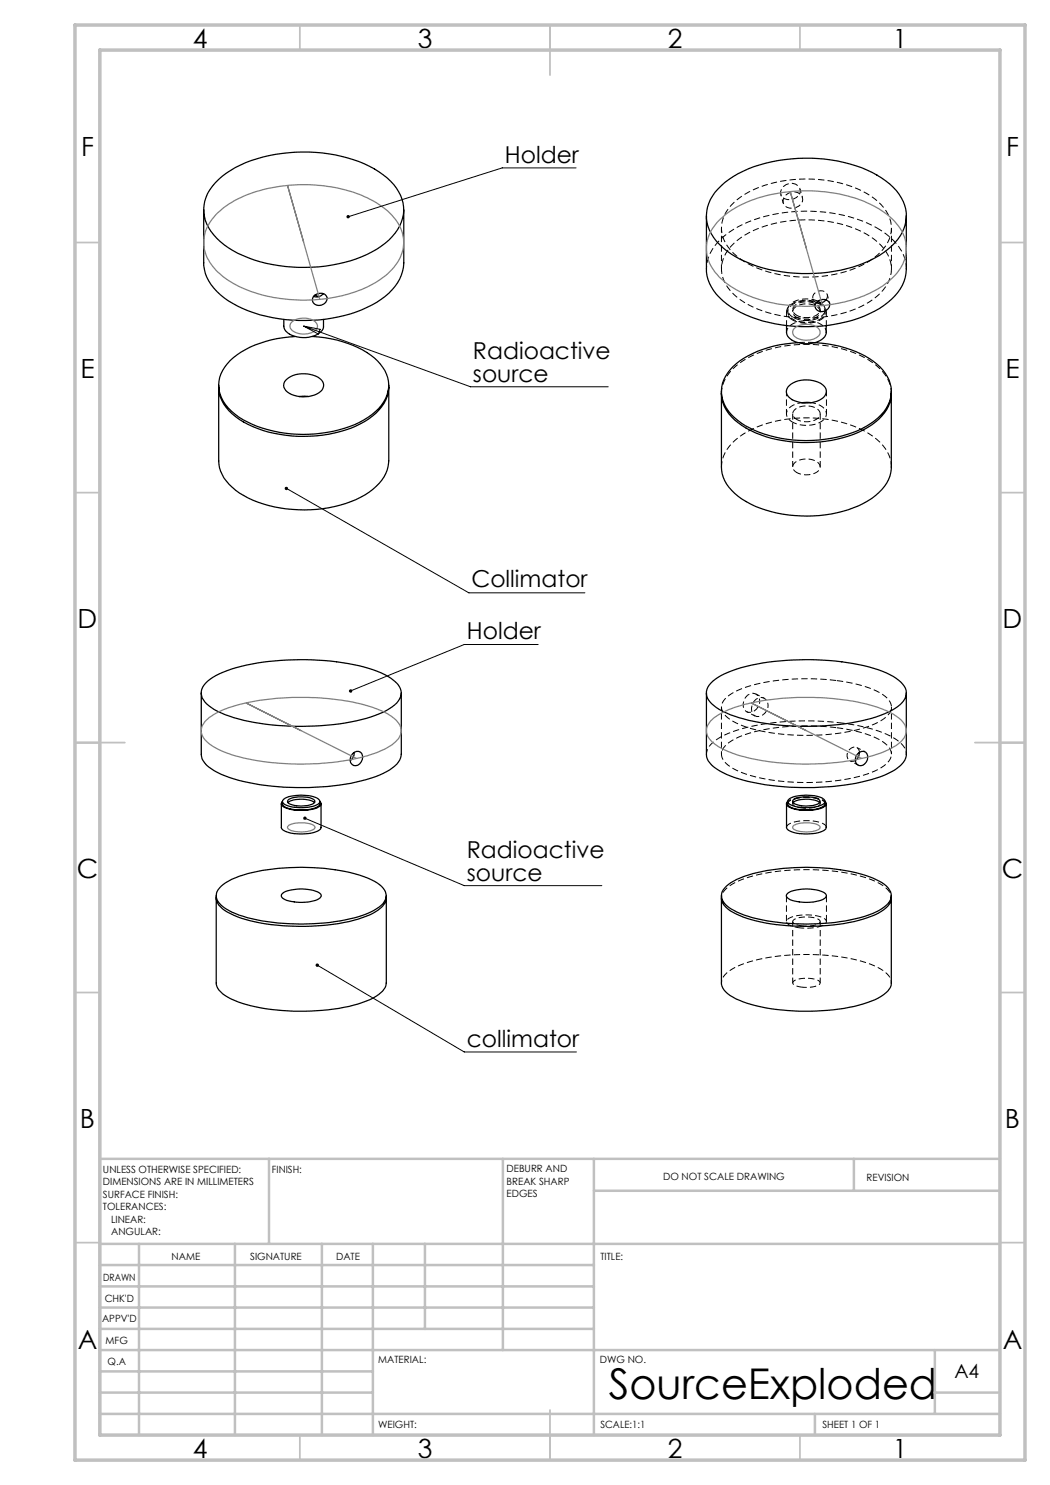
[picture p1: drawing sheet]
<svg xmlns="http://www.w3.org/2000/svg" width="210mm" height="297mm" viewBox="0 0 210 297" stroke-linecap="round" stroke-linejoin="round" font-family="sans-serif">
<g fill="none" stroke="#000" stroke-width=".25">
<path d="M43 36.6a21.7 21.7 0 0 1 13.4-5.9 29.4 29.4 0 0 1 19.4 3.7 9.5 9.5 0 0 1 5 7.8 9.4 9.4 0 0 1-4.6 7 28.5 28.5 0 0 1-17.8 4.2 24.8 24.8 0 0 1-14.3-5.1 8 8 0 0 1-3.1-8.1 8 8 0 0 1 2-3.6zM143.6 37.8a21.8 21.8 0 0 1 13.4-5.9 29.4 29.4 0 0 1 19.3 3.7 9.7 9.7 0 0 1 5 7 8.5 8.5 0 0 1-3.7 7.3 26 26 0 0 1-16 4.8 26.9 26.9 0 0 1-16.2-4.5 8.9 8.9 0 0 1-4.1-7.2 7.9 7.9 0 0 1 2.3-5.2zM40.7 41.9v10.7a9 9 0 0 0 4.1 7 27.4 27.4 0 0 0 17.6 4.5 24.7 24.7 0 0 0 15.4-5.5 8.5 8.5 0 0 0 3-6v-10.7M62.7 59.3a1.52 1.52 0 0 1 1.5-.7 1.52 1.52 0 0 1 1.2 1.1 1.54 1.54 0 0 1-1.3 1.4 1.54 1.54 0 0 1-1.6-1zM63 59l.6 .3M64.7 58.7a1.6 1.6 0 0 1-2 .6M141.3 43.2v10.6a9 9 0 0 0 4.1 7 27.4 27.4 0 0 0 17.5 4.5 25.6 25.6 0 0 0 14.7-4.8 8.5 8.5 0 0 0 3.7-6.7v-10.6M165.2 60a1.63 1.63 0 0 1-1.9 .5M43.7 77v15.2a7.7 7.7 0 0 0 3.4 5.8 24.1 24.1 0 0 0 16.2 3.9 20.4 20.4 0 0 0 11.9-4.6 7.1 7.1 0 0 0 2.6-5.1v-15.2M43.7 77.5a7.9 7.9 0 0 0 4.2 6.4 26.1 26.1 0 0 0 19 2.7 15.1 15.1 0 0 0 9.9-5.9 6.5 6.5 0 0 0 1-3.2M56.8 63.9v1.3a2.44 2.44 0 0 0 2.1 2 5.2 5.2 0 0 0 5.7-1.4l.1-1.9M57.4 75.8a5.7 5.7 0 0 1 6.9 .2 1.72 1.72 0 0 1-.9 2.8 5.9 5.9 0 0 1-6.2-.7 1.48 1.48 0 0 1 .2-2.3z"/>
<path d="M59 67.3a22 22 0 0 0-12.3 4.2 6.8 6.8 0 0 0-2.6 7.4 10.8 10.8 0 0 0 6.3 5.9 26.7 26.7 0 0 0 22.4-.8 8.5 8.5 0 0 0 5-7.1 8.4 8.4 0 0 0-4.5-6.4 23.1 23.1 0 0 0-10.9-3.2M59.8 79.3h1.9M144.3 78.3v15.1a7.9 7.9 0 0 0 4.1 6.4 25.9 25.9 0 0 0 17.9 3 17 17 0 0 0 10.6-5.5 6.2 6.2 0 0 0 1.4-3.9v-15.1M144.3 78.7a7.9 7.9 0 0 0 4.1 6.4 26 26 0 0 0 19 2.7 16.4 16.4 0 0 0 9.5-5.2 6.2 6.2 0 0 0 1.4-3.9M157.3 65.1v1.4a2.44 2.44 0 0 0 2.1 2 5 5 0 0 0 5.7-1.4l.1-.4v-1.6M157.9 77.1a5.7 5.7 0 0 1 6.9 .1 1.71 1.71 0 0 1-.9 2.8 5.8 5.8 0 0 1-6.2-.6 1.48 1.48 0 0 1 .2-2.3zM159.6 68.5a22 22 0 0 0-12.4 4.2 6.8 6.8 0 0 0-2.6 7.5 10.9 10.9 0 0 0 6.3 5.9 26.8 26.8 0 0 0 22.5-.9 8.4 8.4 0 0 0 4.9-7 8.2 8.2 0 0 0-4.4-6.5 23.1 23.1 0 0 0-10.9-3.2M163.2 60.5a1.49 1.49 0 0 1 1.5-.7 1.49 1.49 0 0 1 1.2 1.1 1.52 1.52 0 0 1-1.2 1.4 1.52 1.52 0 0 1-1.7-1zM163.5 60.3l.6 .3M160.3 80.5h1.9M40.3 138.6v12.2a3.7 3.7 0 0 0 2 3 26 26 0 0 0 10.9 3.3 49.5 49.5 0 0 0 22.6-2.1 8.2 8.2 0 0 0 4.1-3l.4-1.2v-12.2M41.5 136.2a21.5 21.5 0 0 1 9.9-3.6 53.5 53.5 0 0 1 23.2 1.3 9 9 0 0 1 5.4 3.8 3 3 0 0 1-1.5 3.7 24.6 24.6 0 0 1-10.6 3.4 54.5 54.5 0 0 1-21.1-1.3 12.7 12.7 0 0 1-5.8-3.1 2.7 2.7 0 0 1 .5-4.2z"/>
<path d="M141.3 138.6v12.2a3.5 3.5 0 0 0 2 3 26.4 26.4 0 0 0 10.9 3.3 49.5 49.5 0 0 0 22.7-2.1 7.5 7.5 0 0 0 4.3-3.4l.1-.4v-12.6M142.2 136.6a15.8 15.8 0 0 1 8.1-3.6 53.2 53.2 0 0 1 25.3 .9 9 9 0 0 1 5.5 3.8 2.83 2.83 0 0 1-1.1 3.3 21.5 21.5 0 0 1-9.9 3.6 54.2 54.2 0 0 1-22.3-1.1 12.7 12.7 0 0 1-5.8-3.1 2.6 2.6 0 0 1 .2-3.8zM56.6 160a6.1 6.1 0 0 1 4.7-.9 3.2 3.2 0 0 1 2.7 1.1v.1a2.79 2.79 0 0 1-2.4 1.2 7.5 7.5 0 0 1-4.9-.8 .45 .45 0 0 1-.1-.7zM57.6 160a6.1 6.1 0 0 1 5.1-.1l.3 .3a.99 .99 0 0 1-1.1 .8 5.4 5.4 0 0 1-4.4-.5zM70.5 150.7a1.13 1.13 0 0 1 1.5-.3 1.13 1.13 0 0 1 .5 1.5 1.28 1.28 0 0 1-1 1.1 1.28 1.28 0 0 1-1.4-.5 1.74 1.74 0 0 1 .4-1.8zM70.8 150.5a1.68 1.68 0 0 1-.8 1.6M157.7 160a6.1 6.1 0 0 1 4.6-.9 3.2 3.2 0 0 1 2.7 1.1v.1a2.79 2.79 0 0 1-2.4 1.2 7.5 7.5 0 0 1-4.9-.8 .45 .45 0 0 1 0-.7zM158.6 160a6.2 6.2 0 0 1 5.2-.1l.2 .4a2.57 2.57 0 0 1-2.3 .9 4.4 4.4 0 0 1-3.1-.7zM171.6 150.7a1.13 1.13 0 0 1 1.5-.3 1.13 1.13 0 0 1 .4 1.5 1.28 1.28 0 0 1-.9 1.1 1.28 1.28 0 0 1-1.4-.5 1.74 1.74 0 0 1 .4-1.8zM171.9 150.5a1.94 1.94 0 0 1-.8 1.6M43.3 179.1v17.5a3.6 3.6 0 0 0 2.2 2.8 31.4 31.4 0 0 0 14.4 2.8 34.1 34.1 0 0 0 14.7-2.6 4.1 4.1 0 0 0 2.7-3v-17.5M43.3 179.6a3.5 3.5 0 0 0 2.2 2.9 31.4 31.4 0 0 0 14.4 2.8 34.1 34.1 0 0 0 14.7-2.6 4.1 4.1 0 0 0 2.7-3.1"/>
<path d="M44.2 177.2a18.1 18.1 0 0 1 9.3-3.2 43.8 43.8 0 0 1 19.2 1.3 7.2 7.2 0 0 1 4.4 3.1 2.56 2.56 0 0 1-1.3 3 19.1 19.1 0 0 1-8.8 2.9 44.6 44.6 0 0 1-19.2-1.3 7.7 7.7 0 0 1-4.4-3.1l-.1-.4a2.36 2.36 0 0 1 .9-2.3zM56.3 160.8v4.8a3 3 0 0 0 2.5 1.1 7 7 0 0 0 5.3-.9l.1-5M56.5 160.3v.5a2 2 0 0 0 1.9 1.1 7.6 7.6 0 0 0 5.4-.8l.2-.3v-.5l.1 .2a.81 .81 0 0 1-.7 1.1 9.3 9.3 0 0 1-6.9-.4 .57 .57 0 0 1 0-.9zM56.5 178.7a7.7 7.7 0 0 1 5.2-.8 3 3 0 0 1 2.5 1.2v.1a3.2 3.2 0 0 1-2.6 1.2 8.7 8.7 0 0 1-5.1-.8l-.2-.2a.54 .54 0 0 1 .2-.7zM57.6 160.5a5.6 5.6 0 0 1 5.3 0M144.3 179.1v17.5a3.6 3.6 0 0 0 2.3 2.8 31.4 31.4 0 0 0 14.3 2.8 34.1 34.1 0 0 0 14.7-2.6 4 4 0 0 0 2.7-3v-17.5M144.3 179.6a3.5 3.5 0 0 0 2.3 2.9 31.4 31.4 0 0 0 14.3 2.8 34.1 34.1 0 0 0 14.7-2.6 3.9 3.9 0 0 0 2.7-3.1M145.3 177.2a18.1 18.1 0 0 1 9.2-3.2 43.8 43.8 0 0 1 19.2 1.3 7.2 7.2 0 0 1 4.4 3.1 2.53 2.53 0 0 1-1.3 3 19.1 19.1 0 0 1-8.8 2.9 44.6 44.6 0 0 1-19.2-1.3 7.4 7.4 0 0 1-4.4-3.1l-.1-.4a2.36 2.36 0 0 1 1-2.3zM157.3 160.8v4.7a2.16 2.16 0 0 0 2 1.1 8.6 8.6 0 0 0 5.7-.7l.2-.3v-4.8M157.5 160.3v.5a2 2 0 0 0 2 1.1 7.6 7.6 0 0 0 5.3-.8l.2-.3v-.5l.2 .2a.81 .81 0 0 1-.7 1.1 9.3 9.3 0 0 1-6.9-.4 .57 .57 0 0 1-.1-.9zM157.5 178.7a8.4 8.4 0 0 1 7.5 0 .61 .61 0 0 1 .3 .6 .61 .61 0 0 1-.5 .5 9 9 0 0 1-7 0l-.3-.2a.54 .54 0 0 1 0-.9zM158.6 160.5a5.6 5.6 0 0 1 5.3 0"/>
</g>
<path d="M175.4 45.6a10.5 10.5 0 0 1 5.9 7.6v.6M163 60.3a5.6 5.6 0 0 0-5.4 1.1 1.66 1.66 0 0 0 .9 2.6M158.5 82.8v10.6M164 93.4v-10.6" fill="none" stroke="#000" stroke-width=".2" stroke-dasharray="1.3 .6" stroke-dashoffset=".1" stroke-linecap="butt"/>
<path d="M160.1 38.2a2 2 0 0 0-2.1-1.6 2 2 0 0 0-1.9 1.8 1.72 1.72 0 0 0 2.6 1.4 1.81 1.81 0 0 0 1.4-1.6M160.5 39.9a2 2 0 0 0-2-1.6 2 2 0 0 0-1.9 1.8 1.71 1.71 0 0 0 2.6 1.4 1.8 1.8 0 0 0 1.3-1.6M141.3 53.8a9 9 0 0 1 4.5-7.3 29.2 29.2 0 0 1 19.1-4.1 27.3 27.3 0 0 1 10.5 3.2M158.6 63.9a5.5 5.5 0 0 0 6-.6 1.56 1.56 0 0 0-.7-2.5 5.5 5.5 0 0 0-6 .6 1.56 1.56 0 0 0 .7 2.5M163.3 60.5a1.15 1.15 0 0 1-.8-1.2 1.15 1.15 0 0 1 1-1 1.31 1.31 0 0 1 2 .9M144.3 141.4v9.4M152 140.2a1.5 1.5 0 0 0-1.2-1.5 1.5 1.5 0 0 0-1.7 .8 1.83 1.83 0 0 0 .6 3 2.24 2.24 0 0 0 2.3-2.3M153.6 141.1a1.51 1.51 0 0 0-1.1-1.6 1.51 1.51 0 0 0-1.7 .8 1.83 1.83 0 0 0 .5 3 2.24 2.24 0 0 0 2.3-2.2M168.4 144.6a26.5 26.5 0 0 1 10.9 3.3 3.7 3.7 0 0 1 2 2.9M178.3 150.8v-9.4" fill="none" stroke="#000" stroke-width=".2" stroke-dasharray="1.3 .6" stroke-dashoffset=".7" stroke-linecap="butt"/>
<path d="M173.3 38.7a8.6 8.6 0 0 1 5 7 8.2 8.2 0 0 1-4.4 6.5 26.5 26.5 0 0 1-21.2 1.9 12.8 12.8 0 0 1-7.9-6.1 6.4 6.4 0 0 1 2-7.5 21.7 21.7 0 0 1 14.3-4.7 24.9 24.9 0 0 1 12.2 2.9M173.3 46.8a8.6 8.6 0 0 1 5 7.1 8.2 8.2 0 0 1-4.4 6.4 26.5 26.5 0 0 1-21.2 1.9 12.8 12.8 0 0 1-7.9-6.1 6.4 6.4 0 0 1 2-7.5 21.7 21.7 0 0 1 14.3-4.6 24.9 24.9 0 0 1 12.2 2.8" fill="none" stroke="#000" stroke-width=".2" stroke-dasharray="1.3 .6" stroke-dashoffset=".6" stroke-linecap="butt"/>
<path d="M144.3 45.6v8.2M165.5 59.2l-.3 .8M178.3 53.8v-8.2M159.3 63.1a3.9 3.9 0 0 0 4.5-.6 1.37 1.37 0 0 0-1.2-1.9 3.6 3.6 0 0 0-3.9 .9 1.18 1.18 0 0 0 .6 1.6M159.3 63.5a3.9 3.9 0 0 0 4.5-.6 1.37 1.37 0 0 0-1.2-1.9 3.6 3.6 0 0 0-3.9 .9 1.18 1.18 0 0 0 .6 1.6M165.3 66.4a2.45 2.45 0 0 0-2.2-2 5.6 5.6 0 0 0-5.5 1.1l-.3 .9M159.3 83.9a1.2 1.2 0 0 1-.8-1.2 1.2 1.2 0 0 1 .9-1.1 3.9 3.9 0 0 1 4.5 .6 1.43 1.43 0 0 1-1.4 2l-1.4 .2-.9-.2-.9-.3M159.3 94.5a3.9 3.9 0 0 0 4.5-.5 1.37 1.37 0 0 0-1.2-2 3.6 3.6 0 0 0-3.9 .9 1.18 1.18 0 0 0 .6 1.6M160.4 80.5a3.5 3.5 0 0 0-3.1 2 1.86 1.86 0 0 0 1.2 1.9M158.6 160.5v.4l.3 .3 1.4 .4M160.3 161.6a4.9 4.9 0 0 0 3.7-.6l-.1-.5" fill="none" stroke="#000" stroke-width=".2" stroke-dasharray="1.3 .6" stroke-dashoffset=".4" stroke-linecap="butt"/>
<path d="M158.6 63.5a5.5 5.5 0 0 0 6-.6 1.5 1.5 0 0 0-.4-2.3M163 68.5h-3.4M163.6 60.2a5.5 5.5 0 0 0-5.7 .8 1.56 1.56 0 0 0 .7 2.5M167.3 136.1a20.7 20.7 0 0 1 9.7 3.2 2.43 2.43 0 0 1 .2 4.1 19.3 19.3 0 0 1-9.4 3.3 43.7 43.7 0 0 1-19.2-1.5 7 7 0 0 1-4.2-3.1 2.67 2.67 0 0 1 1.4-3 23.6 23.6 0 0 1 11.2-3.2 49.8 49.8 0 0 1 10.3 .2M167.3 145.5a20.7 20.7 0 0 1 9.7 3.2 2.43 2.43 0 0 1 .2 4.1 19.3 19.3 0 0 1-9.4 3.3 43.7 43.7 0 0 1-19.2-1.5 7 7 0 0 1-4.2-3.1 2.67 2.67 0 0 1 1.4-3 23.6 23.6 0 0 1 11.2-3.1 49.8 49.8 0 0 1 10.3 .1M157.3 179.1v5.2M165.3 184.3v-5.2" fill="none" stroke="#000" stroke-width=".2" stroke-dasharray="1.3 .6" stroke-dashoffset="-.1" stroke-linecap="butt"/>
<path d="M157.3 62.4v2.7M158.5 64a5.7 5.7 0 0 0 6.4-.7 1.73 1.73 0 0 0-1-2.7M165.3 65.1v-2.7M178.3 78.7a7.7 7.7 0 0 0-3.8-6.2 25.4 25.4 0 0 0-18.8-3.1 16.1 16.1 0 0 0-10.3 5.7 6.3 6.3 0 0 0-1.1 3.6M178.3 93.4a7.7 7.7 0 0 0-3.8-6.2 25.4 25.4 0 0 0-18.8-3.1 16.1 16.1 0 0 0-10.3 5.7 6.3 6.3 0 0 0-1.1 3.6M141.3 150.8a4 4 0 0 1 2.3-3.1 31.8 31.8 0 0 1 13.6-3.4 58.6 58.6 0 0 1 11.2 .3M171.1 152.1a1.16 1.16 0 0 1-1.5-.3 1.16 1.16 0 0 1 0-1.5 1.18 1.18 0 0 1 1.1-.9 1.18 1.18 0 0 1 1.2 .9v.2M158.5 184.3v12.3M160.3 185.2l-1.1-.3a.58 .58 0 0 1-.7-.5 .58 .58 0 0 1 .6-.7 6 6 0 0 1 4.8 .4 .61 .61 0 0 1-.6 .8l-1.1 .3h-1.9M160.3 197.4a4.9 4.9 0 0 0 3.7-.6 .67 .67 0 0 0-.8-.9 6 6 0 0 0-4.5 .4 .56 .56 0 0 0-.1 .6 .56 .56 0 0 0 .6 .3l1.1 .2M164 196.6v-12.3" fill="none" stroke="#000" stroke-width=".2" stroke-dasharray="1.3 .6" stroke-dashoffset=".2" stroke-linecap="butt"/>
<path d="M157.3 78.3v4.5M158.5 84.4a5.8 5.8 0 0 0 6.5-.7 1.67 1.67 0 0 0-.9-2.6l-1.9-.6M165.3 82.8v-4.5M165 160.7a2.24 2.24 0 0 0-2.1-1.1 7.1 7.1 0 0 0-5.2 .8l-.2 .3M159.9 185.6a8.3 8.3 0 0 0 5.1-.8 .62 .62 0 0 0 .3-.6 .62 .62 0 0 0-.5-.5 8.8 8.8 0 0 0-7.3 .1 .62 .62 0 0 0-.2 .7 .62 .62 0 0 0 .5 .4l.6 .3 1.5 .4" fill="none" stroke="#000" stroke-width=".2" stroke-dasharray="1.3 .6" stroke-dashoffset=".3" stroke-linecap="butt"/>
<path d="M156.2 38.9l.4 1.7M160.5 39.5l-.5-1.7M162.6 59.8l.5 1.7M165.9 60.7l-.4-1.8M152.8 139.6l-1.7-.8M149.4 142.4l1.6 .8M170 152.2l1.7 .8M173 150.3l-1.6-.8" fill="none" stroke="#000" stroke-width=".2" stroke-dasharray="1.3 .6" stroke-dashoffset=".9" stroke-linecap="butt"/>
<path d="M157.5 61.9v.5M158.5 61.9v.5M164 62.4v-.5M165 62.4v-.5M158.5 160.3v.4M164 160.7v-.4M165.3 165.5a2.1 2.1 0 0 0-2.1-1.2 8.4 8.4 0 0 0-5.6 .7l-.3 .5" fill="none" stroke="#000" stroke-width=".2" stroke-dasharray="1.3 .6" stroke-linecap="butt"/>
<path d="M165 160.3a8.4 8.4 0 0 0-7.5 0" fill="none" stroke="#000" stroke-width=".2" stroke-dasharray="1.3 .6" stroke-dashoffset=".5" stroke-linecap="butt"/>
<path d="M178.3 179.6a3.7 3.7 0 0 0-2.3-2.9 31.6 31.6 0 0 0-14.4-2.8 34.7 34.7 0 0 0-14.7 2.7 4 4 0 0 0-2.6 3M178.3 196.6a3.7 3.7 0 0 0-2.3-2.9 31.6 31.6 0 0 0-14.4-2.8 34.7 34.7 0 0 0-14.7 2.6 4 4 0 0 0-2.6 3.1" fill="none" stroke="#000" stroke-width=".2" stroke-dasharray="1.3 .6" stroke-dashoffset=".8" stroke-linecap="butt"/>
<path d="M43.6 42.5a23.3 23.3 0 0 1 13.7-5.4 29 29 0 0 1 18.8 4 9.1 9.1 0 0 1 4.6 7.8 9.8 9.8 0 0 1-5.1 7.3 29.7 29.7 0 0 1-19 3.6 22.8 22.8 0 0 1-13.4-5.7 7.6 7.6 0 0 1 .1-11.3zM60.7 48.5l-3.2-11.4 6.5 22.8M144.1 43.7a23.3 23.3 0 0 1 13.8-5.4 29 29 0 0 1 18.7 4 9.1 9.1 0 0 1 4.7 7.8 9.8 9.8 0 0 1-5.2 7.3 29.7 29.7 0 0 1-19 3.6 22.8 22.8 0 0 1-13.3-5.7 7.6 7.6 0 0 1 0-11.2zM161.3 49.7l-3.3-11.4 6.5 22.8M58.3 64.4a3.9 3.9 0 0 1 5 .2 1.34 1.34 0 0 1-1.1 2 3.6 3.6 0 0 1-4.1-1 1.06 1.06 0 0 1 .2-1.2zM158.9 65.6a3.9 3.9 0 0 1 4.9 .3l.2 .2a1.43 1.43 0 0 1-1.2 1.7 3.6 3.6 0 0 1-4.2-1 1.06 1.06 0 0 1 .3-1.2zM41.2 144.1a16.8 16.8 0 0 1 8.4-3.6 53.5 53.5 0 0 1 25 1 9.9 9.9 0 0 1 5.4 3.5 2.84 2.84 0 0 1-1.1 3.6 21.8 21.8 0 0 1-10.2 3.6 52 52 0 0 1-23.3-1.6 8.9 8.9 0 0 1-4.9-3.4 2.58 2.58 0 0 1 .7-3.1zM60.3 146.2l-11.1-5.6 22.1 11.1M142.2 144.1a17.1 17.1 0 0 1 8.4-3.6 53.5 53.5 0 0 1 25 1 9.9 9.9 0 0 1 5.4 3.5 3.1 3.1 0 0 1-1.6 4 26.8 26.8 0 0 1-11.4 3.4 51 51 0 0 1-21.5-1.8 9.2 9.2 0 0 1-5-3.4 2.58 2.58 0 0 1 .7-3.1zM161.3 146.2l-11.1-5.6 22.1 11.1M57.7 165.1a6 6 0 0 1 5.2 .1 .58 .58 0 0 1 0 .6 .58 .58 0 0 1-.6 .3 6 6 0 0 1-4.7-.3 .43 .43 0 0 1 .1-.7zM158.7 165.2a5.8 5.8 0 0 1 5.2 0 .61 .61 0 0 1-.6 .9 6 6 0 0 1-4.6-.3l-.2-.2z" fill="none" stroke="#808080" stroke-width=".25"/>
<g fill="none" stroke="#c0c0c0" stroke-width=".35">
<path d="M60 5v5M110 5v10M160 5v5M15 48.5h5M200 48.5h5M15 98.5h5M200 98.5h5M15 148.5h10M195 148.5h10M15 198.5h5M200 198.5h5M15 248.5h5"/>
<path d="M200 248.5h5M60 287v5M110 282v10M160 287v5"/>
</g>
<g fill="none" stroke="#c0c0c0" stroke-width=".5">
<path d="M53.8 231.8v17M100.6 231.8v38.2M118.8 231.8v55.2M118.8 238.2h81.2M170.8 231.8v6.4M200 231.8h-180v55.2M20 248.8h180M20 257.3h98.8M20 253h98.8M27.8 248.8v38.2M47 248.8v38.2M64.4 248.8v38.2"/>
<path d="M74.6 248.8v38.2M85 248.8v17M20 265.8h98.8M20 261.5h98.8M20 278.5h54.6M20 274.3h54.6M20 270h180M187 278.5h13M187 270v12.8M20 282.8h180M163 282.8v4.2"/>
</g>
<path d="M15 5h190v287h-190zM20 10h180v277h-180z" fill="none" stroke="#c0c0c0" stroke-width=".7"/>
<path d="M115.2 33.6h-14.8l-30.8 9.8M60.7 65.2l33.4 12.2h27.5M60.7 65.2l3.3 .7-.3 .9zM57.3 97.7l36.5 20.9h23.2M107.6 128.9h-14.7l-22.8 9.3M61 163.7l31.9 13.4h27.5M63.5 193l29.4 17.4h22.4" fill="none" stroke="#000" stroke-width=".2"/>
<path d="M57 97.5a.34 .34 0 0 0 .2 .5 .34 .34 0 0 0 .4-.4 .34 .34 0 0 0-.6-.2l.3 .3zM69.4 43.1l-.1 .4 .3-.1-.3 .1a.34 .34 0 0 0 .5 .1 .34 .34 0 0 0 .1-.5 .34 .34 0 0 0-.5 0zM69.8 138v.3l.3-.1-.3 .1a.34 .34 0 0 0 .5 .2 .34 .34 0 0 0 .1-.5 .34 .34 0 0 0-.6 0zM60.7 163.4l.3 .3-.3-.2a.34 .34 0 0 0 .3 .5 .34 .34 0 0 0 .3-.6 .34 .34 0 0 0-.6 0zM63.1 192.9a.34 .34 0 0 0 .2 .5 .34 .34 0 0 0 .5-.4 .34 .34 0 0 0-.6-.2l.3 .2z" fill="#000"/>
<text font-size="8.5" x="121.8" y="279.7">SourceExploded</text>
<g font-size="5.3">
<text x="38.5" y="9.5">4</text>
<text x="83.5" y="9.5">3</text>
<text x="133.5" y="9.5">2</text>
<text x="178.5" y="9.5">1</text>
<text x="16.2" y="31.3">F</text>
<text x="201.2" y="31.3">F</text>
<text x="16.1" y="75.5">E</text>
<text x="201.1" y="75.5">E</text>
<text x="15.5" y="125.5">D</text>
<text x="200.5" y="125.5">D</text>
<text x="15.4" y="175.5">C</text>
<text x="200.4" y="175.5">C</text>
<text x="16" y="225.5">B</text>
<text x="201" y="225.5">B</text>
<text x="15.5" y="269.8">A</text>
<text x="200.5" y="269.8">A</text>
<text x="38.5" y="291.5">4</text>
<text x="83.5" y="291.5">3</text>
<text x="133.5" y="291.5">2</text>
<text x="178.5" y="291.5">1</text>
</g>
<g font-size="4.7">
<text x="101" y="32.5">Holder</text>
<text x="94.6" y="71.8">Radioactive</text>
<text x="94.6" y="76.3">source</text>
<text x="94.3" y="117.5">Collimator</text>
<text x="93.4" y="127.9">Holder</text>
<text x="93.4" y="171.6">Radioactive</text>
<text x="93.4" y="176.1">source</text>
<text x="93.4" y="209.4">collimator</text>
</g>
<text font-size="3.9" x="190.9" y="275.5">A4</text>
<g font-size="2">
<text x="20.6" y="234.6">UNLESS OTHERWISE SPECIFIED:</text>
<text x="20.6" y="237.1">DIMENSIONS ARE IN MILLIMETERS</text>
<text x="20.6" y="239.6">SURFACE FINISH:</text>
<text x="54.4" y="234.6">FINISH:</text>
<text x="101.3" y="234.5">DEBURR AND</text>
<text x="101.3" y="237">BREAK SHARP</text>
<text x="101.3" y="239.5">EDGES</text>
<text x="132.6" y="236">DO NOT SCALE DRAWING</text>
<text x="173.3" y="236.2">REVISION</text>
<text x="20.6" y="242.1">TOLERANCES:</text>
<text x="22.2" y="244.6">LINEAR:</text>
<text x="22.2" y="247.1">ANGULAR:</text>
<text x="34.3" y="252">NAME</text>
<text x="50" y="251.9">SIGNATURE</text>
<text x="67.2" y="251.9">DATE</text>
<text x="120.1" y="251.9">TITLE:</text>
<text x="20.6" y="256.1">DRAWN</text>
<text x="20.9" y="260.3">CHK'D</text>
<text x="20.4" y="264.4">APPV'D</text>
<text x="21.1" y="268.8">MFG</text>
<text x="21.5" y="273">Q.A</text>
<text x="75.6" y="272.5">MATERIAL:</text>
<text x="120" y="272.5">DWG NO.</text>
<text x="75.6" y="285.5">WEIGHT:</text>
<text x="120.1" y="285.6">SCALE:1:1</text>
<text x="164.5" y="285.6">SHEET 1 OF 1</text>
</g>
</svg>
